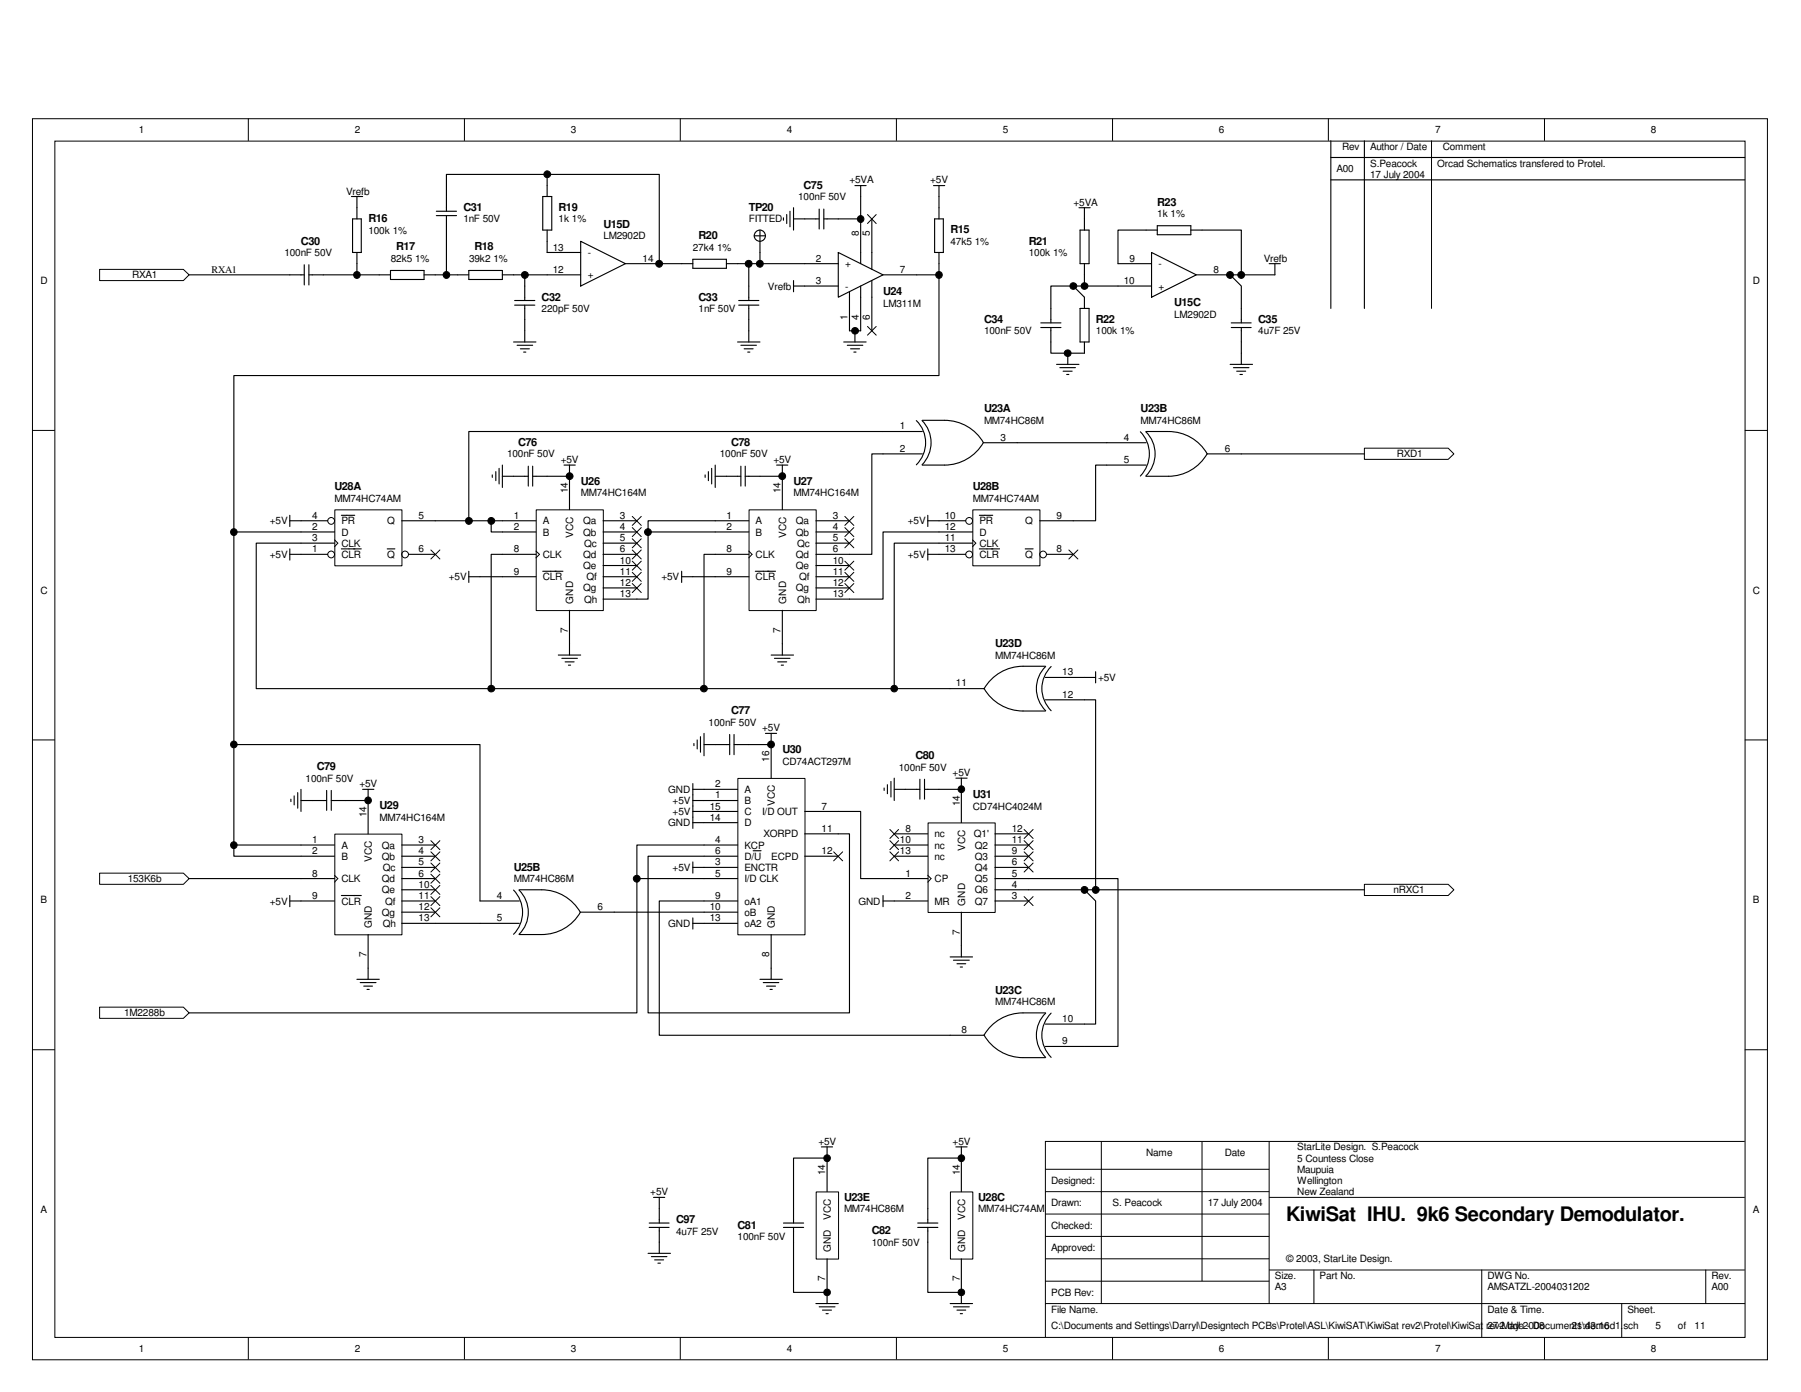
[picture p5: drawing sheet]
<svg xmlns="http://www.w3.org/2000/svg" width="279mm" height="216mm" viewBox="0 0 279 216" stroke-linecap="round" stroke-linejoin="round" font-family="sans-serif">
<g fill="none" stroke="#000" stroke-width=".16">
<path d="M5 18.4h269.2v192.5h-269.2zM38.5 18.4v3.4M72.1 18.4v3.4M105.5 18.4v3.4M139.1 18.4v3.4M172.6 18.4v3.4M206.1 18.4v3.4M239.6 18.4v3.4M8.5 21.9h262.2v185.5h-262.2zM222.1 21.8v26M5 66.8h3.5M270.7 66.8h3.5"/>
<path d="M5 114.8h3.5M270.7 114.8h3.5M5 162.8h3.5M170.9 177v25.2M186.5 177v21.7M196.9 177v25.2M270.7 177h-108.5v30.4M270.7 162.8h3.5M162.2 181.4h34.7M162.2 191.8h34.7M162.2 184.8h34.7M162.2 188.3h34.7"/>
<path d="M162.2 195.2h34.7M162.2 198.7h34.7M196.9 185.7h73.8M196.9 197h73.8M203.8 197v5.2M229.9 197v10.4M264.6 197v5.2M38.5 207.4v3.5M72.1 207.4v3.5M105.5 207.4v3.5M139.1 207.4v3.5M162.2 202.2h108.5"/>
<path d="M172.6 207.4v3.5M206.1 207.4v3.5M239.6 207.4v3.5M251.6 202.2v5.2"/>
</g>
<path d="M206.5 21.8v26M206.5 24.4h64.2M211.7 21.8v26" fill="none" stroke="#000" stroke-width=".17"/>
<path d="M211.7 137.2h13l.9 .8-.9 .9h-13z" fill-rule="evenodd" fill="#fff"/>
<path d="M211.7 137.2h13l.9 .8-.9 .9h-13z" fill="none" stroke="#000" stroke-width=".16"/>
<path d="M211.7 69.5h13l.9 .9-.9 .8h-13z" fill-rule="evenodd" fill="#fff"/>
<path d="M211.7 69.5h13l.9 .9-.9 .8h-13z" fill="none" stroke="#000" stroke-width=".16"/>
<path d="M15.5 135.4h12.9l.9 .9-.9 .9h-12.9z" fill-rule="evenodd" fill="#fff"/>
<path d="M15.5 135.4h12.9l.9 .9-.9 .9h-12.9z" fill="none" stroke="#000" stroke-width=".16"/>
<path d="M15.5 41.8h12.9l.9 .8-.9 .9h-12.9z" fill-rule="evenodd" fill="#fff"/>
<path d="M15.5 41.8h12.9l.9 .8-.9 .9h-12.9z" fill="none" stroke="#000" stroke-width=".16"/>
<path d="M15.5 156.2h12.9l.9 .9-.9 .8h-12.9z" fill-rule="evenodd" fill="#fff"/>
<path d="M134.6 33.3l1.3 1.4M135.9 33.3l-1.3 1.4M134.6 50.6l1.3 1.4M135.9 50.6l-1.3 1.4M15.5 156.2h12.9l.9 .9-.9 .8h-12.9z" fill="none" stroke="#000" stroke-width=".16"/>
<g fill="none" stroke="#000" stroke-width=".17">
<path d="M54.5 30.5h1.8M54.7 34h1.3v5.2h-1.3zM55.4 30.5v3.5M55.4 39.2v3.4M67.7 32.8h3.1M67.7 33.4h3.1M69.3 32.8v-5.7h33v13.8M69.3 33.4v9.2M84.2 30.5h1.4v5.2h-1.4zM84.9 35.7v3.5h5.2M84.9 27.1v3.4M90.1 37.4l6.9 3.5-6.9 3.5z"/>
<path d="M117 36.6h1.7M117.9 35.7v5.2M121.5 33.8v.4M122 33.3v1.4M122.6 32.8v2.4M123.1 34h4M123.1 32.2v3.5M127.1 32.4v3.1M127.8 32.4v3.1M130 39.2l7 3.4-7 3.5zM132.6 28.8h1.8M133.5 28.8v5.2h-5.7"/>
<path d="M133.5 34v6.9M135.3 34v7.8M144.8 28.8h1.8M145 34h1.3v5.2h-1.3zM145.7 28.8v5.2M145.7 39.2v3.4M167.4 32.2h1.7M167.6 35.7h1.4v5.2h-1.4zM168.2 32.2v3.5M178.6 39.2l7 3.4-7 3.5zM179.5 35.7h-6.1v5.2h5.2M179.5 35h5.2v1.4h-5.2z"/>
<path d="M184.7 35.7h7.9v6.9M29.3 42.6h17.9M47.2 41.1v3.1M47.9 42.6h12.7M47.9 41.1v3.1M60.6 42h5.2v1.3h-5.2zM65.8 42.6h6.9M72.7 42h5.2v1.3h-5.2zM77.9 42.6h12.2M79.7 53h3.4M79.8 47.3h3.2M79.8 46.6h3.2"/>
<path d="M80.2 53.6h2.4M80.7 54.1h1.4M81.2 54.6h.4M81.4 42.6v4M81.4 47.3v5.7M97 40.9h10.5M107.5 40.2h5.2v1.4h-5.2zM112.7 40.9h17.3M114.4 53h3.5M114.6 47.3h3.1M114.6 46.6h3.1M114.9 53.6h2.4"/>
<path d="M115.4 54.1h1.4M116 54.6h.3M116.2 40.9v5.7M116.2 47.3v5.7M123.1 44.4h6.9M123.1 43.5v1.8M130.9 53h3.5M131.4 53.6h2.5M132 54.1h1.4M132.5 54.6h.3M132.6 51.3v1.7M133.5 44.4v6.9h-1.7v-6"/>
<path d="M135.3 43.5v7.8M137 42.6h8.7v15.7h-109.4v74.5h10.4M161.5 50.8h3.1M161.5 50.1h3.1M163 50.8v4h5.2v-1.8M163.9 56.5h3.5M164.4 57h2.4M164.9 57.6h1.4M165.5 58.1h.3M165.7 54.8v1.7M166.5 44.4l1.7 1.7v1.7M167.6 47.8h1.4v5.2h-1.4z"/>
<path d="M168.2 40.9v3.5M178.6 44.4h-15.6v5.7M190.8 42.6l1.8 1.8v5.7M190.8 56.5h3.5M191 50.8h3.1M191 50.1h3.1M191.3 57h2.5M191.9 57.6h1.4M192.4 58.1h.3M192.6 50.8v5.7M196.9 40.9h1.7M197.8 40.9v1.7h-12.2"/>
<circle cx="117.9" cy="36.6" r=".87"/>
</g>
<path d="M52 79.1h10.4v8.7h-10.4z" fill="#fff"/>
<g fill="none" stroke="#000" stroke-width=".16">
<path d="M51.9 79.1h10.5v8.7h-10.5zM51.9 83.7l.5 .5-.5 .6"/>
<circle cx="51.4" cy="80.8" r=".52"/>
<circle cx="51.4" cy="86" r=".52"/>
<circle cx="62.8" cy="86" r=".53"/>
</g>
<path d="M53 79.9h2M46.7 80.8h4.1M46.7 84.2h5.2M46.7 82.5h5.2M46.7 86h4.1M53 85.1h3M60.1 85.1h1.2M62.3 80.8h5.2M63.4 86h4.1" fill="none" stroke="#000" stroke-width=".17"/>
<path d="M151 79.1h10.3v8.7h-10.3z" fill="#fff"/>
<g fill="none" stroke="#000" stroke-width=".16">
<path d="M150.9 79.1h10.4v8.7h-10.4zM150.9 83.7l.5 .5-.5 .6"/>
<circle cx="150.4" cy="86" r=".52"/>
<circle cx="150.4" cy="80.8" r=".52"/>
<circle cx="161.8" cy="86" r=".52"/>
</g>
<path d="M151.9 79.9h2.1M145.7 80.8h4.1M145.7 84.2h5.2M145.7 82.5h5.2M145.7 86h4.1M151.9 85.1h3.2M159 85.1h1.3M161.3 80.8h5.2M162.3 86h4.2" fill="none" stroke="#000" stroke-width=".17"/>
<path d="M147.5 184.9h3.4v10.4h-3.4z" fill="#fff"/>
<path d="M66.8 85.3l1.4 1.4M68.2 85.3l-1.4 1.4M147.4 184.9h3.5v10.4h-3.5z" fill="none" stroke="#000" stroke-width=".16"/>
<g fill="none" stroke="#000" stroke-width=".17">
<path d="M45 79.9v1.8M36.3 82.5h10.4M45 85.1v1.8M45 80.8h1.7M45 86h1.7M46.7 84.2h-6.9v22.6h107.6M148.3 177.9h1.7M149.1 179.6h-5.2v10.1M149.1 177.9v6.9M142.4 190.4h3.1M142.4 189.7h3.1M143.9 190.4v10h5.2"/>
<path d="M149.1 195.2v7M147.4 202.2h3.5M147.9 202.7h2.5M148.5 203.2h1.3M149 203.8h.3"/>
</g>
<path d="M83.2 79.1h10.4v15.6h-10.4z" fill="#fff"/>
<path d="M83.2 79.1h10.4v15.6h-10.4zM83.1 85.5l.6 .5-.6 .5" fill="none" stroke="#000" stroke-width=".16"/>
<g fill="none" stroke="#000" stroke-width=".17">
<path d="M76.4 73.7v.3M76.9 73.2v1.3M77.4 72.6v2.5M77.9 73.9h4.1M77.9 72.1v3.5M82 72.3v3.1M82.6 73.9h5.7M82.6 72.3v3.1M87.5 72.1h1.7M88.3 72.1v6.9M137 66.9h-64.3v13.9M67.5 80.8h15.6"/>
<path d="M72.7 89.5h10.4M72.7 88.6v1.7M76.2 80.8v1.7h6.9M83.1 86h-6.9v20.8M84.2 88.6h3.1M88.3 94.7v6.9M93.6 80.8h5.2M93.6 82.5h5.2M93.6 86h5.2M93.6 89.5h5.2M93.6 84.2h5.2M93.6 87.7h5.2"/>
<path d="M93.6 91.2h5.2M93.6 92.9h5.2M86.6 101.6h3.5M87.2 102.1h2.4M87.7 102.7h1.4M88.2 103.2h.3"/>
</g>
<path d="M116.2 79.1h10.4v15.6h-10.4z" fill="#fff"/>
<g fill="none" stroke="#000" stroke-width=".16">
<path d="M116.2 79.1h10.4v15.6h-10.4zM98.1 90.5l1.4 1.4M98.1 88.8l1.4 1.4M98.1 87l1.4 1.4M98.1 85.3l1.4 1.4M98.1 83.6l1.4 1.4M98.1 81.8l1.4 1.4M98.1 80.1l1.4 1.4M99.5 90.5l-1.4 1.4M99.5 88.8l-1.4 1.4M99.5 87l-1.4 1.4M99.5 85.3l-1.4 1.4"/>
<path d="M99.5 83.6l-1.4 1.4M99.5 81.8l-1.4 1.4M99.5 80.1l-1.4 1.4M116.2 85.5l.5 .5-.5 .5M131.1 80.1l1.4 1.4M131.1 81.8l1.4 1.4M131.1 83.6l1.4 1.4M131.1 87l1.4 1.4M131.1 88.8l1.4 1.4M131.1 90.5l1.4 1.4M132.5 80.1l-1.4 1.4M132.5 81.8l-1.4 1.4"/>
<path d="M132.5 83.6l-1.4 1.4M132.5 87l-1.4 1.4M132.5 88.8l-1.4 1.4M132.5 90.5l-1.4 1.4M165.8 85.3l1.4 1.4M167.2 85.3l-1.4 1.4"/>
</g>
<g fill="none" stroke="#000" stroke-width=".17">
<path d="M109.4 73.7v.3M109.9 73.2v1.3M110.4 72.6v2.5M111 73.9h3.9M111 72.1v3.5M114.9 72.3v3.1M115.6 73.9h5.8M115.6 72.3v3.1M120.5 72.1h1.7M121.4 72.1v6.9M137 66.9h6.1M142.2 65.2a4.8 4.8 0 0 1 0 6.9"/>
<path d="M143 65.2a4.9 4.9 0 0 1 0 6.9M143.1 65.2a13.3 13.3 0 0 1 5.8 .4 6.9 6.9 0 0 1 3.7 3.1M143.1 70.4h-7.8v15.6h-8.7M143.9 79.9v1.8M152.6 68.6a7 7 0 0 1-6 3.5h-3.5M152.6 68.7h5.2M171.7 72.1h6.1M171.7 68.7h6.1M176.9 67a4.9 4.9 0 0 1 0 6.8M177.8 67a4.8 4.8 0 0 1 0 6.8M177.8 66.9a13.4 13.4 0 0 1 5.9 .4 6.8 6.8 0 0 1 3.6 3.1M187.3 70.4a6.9 6.9 0 0 1-6 3.5h-3.5"/>
<path d="M187.3 70.4h5.3M100.5 82.5h15.7M105.7 89.5h10.5M105.7 88.6v1.7M116.2 86h-7v20.8M116.2 80.8h-15.7v12.1h-1.7M117.2 88.6h3.1M121.4 94.7v6.9M126.6 80.8h5.2M126.6 82.5h5.2M126.6 89.5h5.2M126.6 84.2h5.2"/>
<path d="M126.6 87.7h5.2M126.6 91.2h5.2M143.9 80.8h1.8M143.9 86h1.8M143.9 85.1v1.8M145.7 84.2h-7v22.6M145.7 82.5h-8.7v10.4h-10.4M119.6 101.6h3.5M120.1 102.1h2.5M120.7 102.7h1.3M121.2 103.2h.3M147.4 106.8h5.2"/>
<path d="M152.7 106.8a7 7 0 0 0 6 3.5h3.5M162.2 103.3a13.2 13.2 0 0 0-5.9 .5 7 7 0 0 0-3.6 3M162.2 108.5h6M162.2 105.1h7.8M162.2 103.4a4.8 4.8 0 0 0 0 6.8M163.1 103.4a4.8 4.8 0 0 0 0 6.8M170 104.2v1.7"/>
</g>
<path d="M126.7 184.9h3.4v10.4h-3.4z" fill="#fff"/>
<path d="M126.6 184.9h3.5v10.4h-3.5z" fill="none" stroke="#000" stroke-width=".16"/>
<path d="M127.4 177.9h1.8M128.3 179.6h-5.2v10.1M128.3 177.9v6.9M121.5 190.4h3.2M121.5 189.7h3.2M123.1 190.4v10h5.2M128.3 195.2v7M126.6 202.2h3.4M127.1 202.7h2.4M127.6 203.2h1.4M128.1 203.8h.4" fill="none" stroke="#000" stroke-width=".17"/>
<path d="M52 129.4h10.4v15.6h-10.4z" fill="#fff"/>
<g fill="none" stroke="#000" stroke-width=".16">
<path d="M51.9 135.8l.5 .5-.5 .5M51.9 129.4h10.5v15.6h-10.5zM66.8 139.1l1.4 1.4M66.8 137.3l1.4 1.4M66.8 135.6l1.4 1.4M66.8 133.9l1.4 1.4M66.8 132.1l1.4 1.4M66.8 130.4l1.4 1.4M68.2 139.1l-1.4 1.4M68.2 137.3l-1.4 1.4M68.2 135.6l-1.4 1.4M68.2 133.9l-1.4 1.4"/>
<path d="M68.2 132.1l-1.4 1.4M68.2 130.4l-1.4 1.4M66.8 140.8l1.4 1.4M68.2 140.8l-1.4 1.4"/>
</g>
<g fill="none" stroke="#000" stroke-width=".17">
<path d="M29.3 136.3h22.6M36.3 131.1h15.6M45 139.7h6.9M45 138.9v1.7M45.1 124v.3M45.6 123.4v1.4M46.2 122.9v2.4M46.7 132.8h5.2M46.7 124.2h4M46.7 122.4v3.5M50.7 122.6v3.1M51.4 124.2h5.7"/>
<path d="M51.4 122.6v3.1M53 138.9h3M56.3 122.4h1.7M57.1 122.4v6.9M62.3 131.1h5.2M62.3 132.8h5.2M62.3 136.3h5.2M62.3 139.7h5.2M62.3 134.5h5.2M62.3 138h5.2M74.5 139.7h6.1M79.7 138a4.9 4.9 0 0 1 0 6.9"/>
<path d="M80.5 138a4.8 4.8 0 0 1 0 6.9M80.6 138a13.1 13.1 0 0 1 5.8 .4 7 7 0 0 1 3.6 3.1M55.4 151.9h3.4M55.9 152.4h2.4M56.4 153h1.4M56.9 153.5h.4M57.1 144.9v7M62.3 141.5h5.2M62.3 143.2h5.2M74.5 143.2h6.1M90 141.5a6.9 6.9 0 0 1-6 3.4h-3.4M90.1 141.5h5.2"/>
</g>
<path d="M114.5 120.8h10.4v24.2h-10.4z" fill="#fff"/>
<path d="M114.5 120.7h10.4v24.3h-10.4zM129.3 132.1l1.4 1.4M130.7 132.1l-1.4 1.4" fill="none" stroke="#000" stroke-width=".16"/>
<g fill="none" stroke="#000" stroke-width=".17">
<path d="M107.7 115.3v.4M108.2 114.8v1.4M108.7 114.3v2.4M109.2 115.5h4M109.2 113.7v3.5M113.2 113.9v3.2M113.9 115.5h5.7M113.9 113.9v3.2M118.7 113.7h1.8M119.6 113.7v7M98.8 136.3h15.6M107.5 122.4h6.9"/>
<path d="M107.5 124.2h6.9M107.5 125.9h6.9M107.5 134.5h6.9M107.5 127.6h6.9M107.5 121.5v7M107.5 133.7v1.7M109.2 139.7h5.2M109.2 131.1h5.2M116.8 132h1.3M124.8 129.3h7v27.8h-31.3v-24.3h13.9M124.8 125.9h5.2M124.8 132.8h5.2"/>
<path d="M107.5 143.2h6.9M107.5 142.4v1.7M109.2 141.5h5.2M117.9 151.9h3.5M118.4 152.4h2.4M118.9 153h1.4M119.5 153.5h.3M119.6 144.9v7"/>
</g>
<path d="M144 127.7h10.4v13.8h-10.4z" fill="#fff"/>
<g fill="none" stroke="#000" stroke-width=".16">
<path d="M138 132.1l1.4 1.4M138 130.4l1.4 1.4M138 128.7l1.4 1.3M139.4 132.1l-1.4 1.4M139.4 130.4l-1.4 1.4M139.4 128.7l-1.4 1.3M143.9 135.8l.5 .5-.5 .5M144 127.6h10.4v13.9h-10.4zM158.9 139.1l1.4 1.4M158.9 133.9l1.4 1.4M158.9 132.1l1.4 1.4M158.9 130.4l1.4 1.4"/>
<path d="M158.9 128.7l1.4 1.3M160.3 139.1l-1.4 1.4M160.3 133.9l-1.4 1.4M160.3 132.1l-1.4 1.4M160.3 130.4l-1.4 1.4M160.3 128.7l-1.4 1.3"/>
<circle cx="84.9" cy="27" r=".53"/>
<circle cx="133.5" cy="34" r=".52"/>
<circle cx="55.4" cy="42.6" r=".52"/>
<circle cx="69.2" cy="42.6" r=".52"/>
<circle cx="81.4" cy="42.6" r=".53"/>
<circle cx="102.3" cy="40.9" r=".53"/>
<circle cx="116.1" cy="40.9" r=".53"/>
<circle cx="117.9" cy="40.9" r=".53"/>
<circle cx="132.7" cy="51.3" r=".52"/>
<circle cx="145.7" cy="42.6" r=".52"/>
<circle cx="165.6" cy="54.8" r=".52"/>
<circle cx="166.5" cy="44.4" r=".53"/>
<circle cx="168.3" cy="44.4" r=".53"/>
<circle cx="190.8" cy="42.6" r=".53"/>
<circle cx="192.6" cy="42.6" r=".53"/>
<circle cx="88.4" cy="73.9" r=".53"/>
<circle cx="121.4" cy="73.9" r=".52"/>
<circle cx="36.3" cy="82.5" r=".52"/>
<circle cx="72.7" cy="80.8" r=".53"/>
<circle cx="76.2" cy="80.8" r=".53"/>
<circle cx="100.5" cy="82.5" r=".52"/>
<circle cx="36.3" cy="115.5" r=".52"/>
<circle cx="76.2" cy="106.8" r=".53"/>
<circle cx="109.2" cy="106.8" r=".52"/>
<circle cx="119.6" cy="115.5" r=".52"/>
<circle cx="138.7" cy="106.8" r=".51"/>
<circle cx="36.3" cy="131.1" r=".52"/>
<circle cx="57.1" cy="124.1" r=".52"/>
<circle cx="98.8" cy="136.3" r=".53"/>
<circle cx="149.1" cy="122.4" r=".52"/>
<circle cx="168.2" cy="138" r=".54"/>
<circle cx="170" cy="138" r=".54"/>
<circle cx="128.3" cy="179.6" r=".52"/>
<circle cx="149.1" cy="179.6" r=".52"/>
<circle cx="128.3" cy="200.4" r=".51"/>
<circle cx="149.1" cy="200.4" r=".51"/>
</g>
<g fill="none" stroke="#000" stroke-width=".17">
<path d="M206.5 27.9h64.2M157.8 68.7h13.9M171.7 72.1h-1.7v8.7h-3.5M192.6 70.4h19.1M36.3 115.5h38.2v24.2M168.2 108.5h1.8v29.5M109.2 139.7h-6.9v20.9h50.3M109.2 131.1h-10.4v26h-69.5M130 125.9h3.5v10.4h10.4M137 139.7h6.9M137 138.9v1.7M137.2 122.2v.4"/>
<path d="M137.7 121.7v1.4M138.2 121.2v2.4M138.7 129.3h5.2M138.7 131.1h5.2M138.7 132.8h5.2M138.7 122.4h4M138.7 120.7v3.5M142.7 120.9v3.1M143.4 122.4h5.7M143.4 120.9v3.1M148.3 120.7h1.7M149.1 120.7v6.9"/>
<path d="M154.3 136.3h19.1v26h-11.2M154.3 129.3h5.3M154.3 131.1h5.3M154.3 132.8h5.3M154.3 139.7h5.3M154.3 134.5h5.3M154.3 138h57.4M168.2 138l1.8 1.7v19.1h-7.8M67.5 143.2h7M95.3 141.5h13.9M147.4 148.4h3.5M147.9 148.9h2.5"/>
<path d="M148.5 149.5h1.3M149 150h.3M149.1 141.5v6.9M162.2 157.1a13.5 13.5 0 0 0-5.9 .4 6.9 6.9 0 0 0-3.6 3.1M162.2 157.1a4.8 4.8 0 0 0 0 6.9M163.1 157.1a4.8 4.8 0 0 0 0 6.9M152.7 160.5a7 7 0 0 0 6 3.5h3.5M100.5 194.4h3.5M100.7 190.4h3.1M100.7 189.7h3.1M101 194.9h2.5M101.4 185.7h1.7"/>
<path d="M101.6 195.4h1.4M102.1 195.9h.3M102.3 185.7v4M102.3 190.4v4"/>
</g>
<g fill="#000">
<circle cx="84.9" cy="27" r=".53"/>
<circle cx="133.5" cy="34" r=".52"/>
<circle cx="55.4" cy="42.6" r=".52"/>
<circle cx="69.2" cy="42.6" r=".52"/>
<circle cx="81.4" cy="42.6" r=".53"/>
<circle cx="102.3" cy="40.9" r=".53"/>
<circle cx="116.1" cy="40.9" r=".53"/>
<circle cx="117.9" cy="40.9" r=".53"/>
<circle cx="132.7" cy="51.3" r=".52"/>
<circle cx="145.7" cy="42.6" r=".52"/>
<circle cx="165.6" cy="54.8" r=".52"/>
<circle cx="166.5" cy="44.4" r=".53"/>
<circle cx="168.3" cy="44.4" r=".53"/>
<circle cx="190.8" cy="42.6" r=".53"/>
<circle cx="192.6" cy="42.6" r=".53"/>
<circle cx="88.4" cy="73.9" r=".53"/>
<circle cx="121.4" cy="73.9" r=".52"/>
<circle cx="36.3" cy="82.5" r=".52"/>
<circle cx="72.7" cy="80.8" r=".53"/>
<circle cx="76.2" cy="80.8" r=".53"/>
<circle cx="100.5" cy="82.5" r=".52"/>
<circle cx="36.3" cy="115.5" r=".52"/>
<circle cx="76.2" cy="106.8" r=".53"/>
<circle cx="109.2" cy="106.8" r=".52"/>
<circle cx="119.6" cy="115.5" r=".52"/>
<circle cx="138.7" cy="106.8" r=".51"/>
<circle cx="36.3" cy="131.1" r=".52"/>
<circle cx="57.1" cy="124.1" r=".52"/>
<circle cx="98.8" cy="136.3" r=".53"/>
<circle cx="149.1" cy="122.4" r=".52"/>
<circle cx="168.2" cy="138" r=".54"/>
<circle cx="170" cy="138" r=".54"/>
<circle cx="128.3" cy="179.6" r=".52"/>
<circle cx="149.1" cy="179.6" r=".52"/>
<circle cx="128.3" cy="200.4" r=".51"/>
<circle cx="149.1" cy="200.4" r=".51"/>
</g>
<text font-size="3.1" x="199.5" y="189.4">KiwiSat IHU. 9k6 Secondary Demodulator.</text>
<g font-size="1.7">
<text x="124.7" y="29.3">C75</text>
<text x="57.1" y="34.5">R16</text>
<text x="71.9" y="32.7">C31</text>
<text x="86.7" y="32.7">R19</text>
<text x="93.6" y="35.3">U15D</text>
<text x="116.2" y="32.7">TP20</text>
<text x="179.5" y="31.9">R23</text>
<text x="46.7" y="37.9">C30</text>
<text x="61.5" y="38.8">R17</text>
<text x="73.6" y="38.8">R18</text>
<text x="108.4" y="37.1">R20</text>
<text x="147.4" y="36.2">R15</text>
<text x="159.6" y="37.9">R21</text>
<text x="84" y="46.6">C32</text>
<text x="108.4" y="46.6">C33</text>
<text x="137" y="45.8">U24</text>
<text x="182.2" y="47.5">U15C</text>
<text x="152.7" y="50.1">C34</text>
<text x="170" y="50.1">R22</text>
<text x="195.2" y="50.1">C35</text>
<text x="152.7" y="64">U23A</text>
<text x="177" y="64">U23B</text>
<text x="80.4" y="69.2">C76</text>
<text x="113.4" y="69.2">C78</text>
<text x="51.9" y="76.1">U28A</text>
<text x="90.1" y="75.2">U26</text>
<text x="123.1" y="75.2">U27</text>
<text x="150.9" y="76.1">U28B</text>
<text x="154.4" y="100.4">U23D</text>
<text x="113.4" y="110.8">C77</text>
<text x="49.1" y="119.5">C79</text>
<text x="121.4" y="116.8">U30</text>
<text x="142" y="117.7">C80</text>
<text x="58.9" y="125.5">U29</text>
<text x="150.9" y="123.8">U31</text>
<text x="79.7" y="135">U25B</text>
<text x="154.4" y="154.1">U23C</text>
<text x="104.9" y="189.7">C97</text>
<text x="114.4" y="190.5">C81</text>
<text x="130.9" y="186.2">U23E</text>
<text x="135.3" y="191.4">C82</text>
<text x="151.8" y="186.2">U28C</text>
</g>
<g font-size="1.6">
<text x="21.5" y="20.7">1</text>
<text x="55" y="20.7">2</text>
<text x="88.6" y="20.7">3</text>
<text x="122.1" y="20.7">4</text>
<text x="155.6" y="20.7">5</text>
<text x="189.1" y="20.7">6</text>
<text x="208.2" y="23.2">Rev</text>
<text x="212.6" y="23.2">Author / Date</text>
<text x="222.6" y="20.7">7</text>
<text x="223.8" y="23.2">Comment</text>
<text x="256.1" y="20.7">8</text>
<text x="131.8" y="28.4">+5VA</text>
<text x="144.3" y="28.4">+5V</text>
<text x="207.3" y="26.7">A00</text>
<text x="212.6" y="25.9">S.Peacock</text>
<text x="212.6" y="27.6">17 July 2004</text>
<text x="223" y="25.9">Orcad Schematics transfered to Protel.</text>
<text x="53.7" y="30.2">Vrefb</text>
<text x="71.9" y="34.5">1nF 50V</text>
<text x="86.7" y="34.5">1k 1%</text>
<text x="116.2" y="34.5">FITTED</text>
<text x="123.8" y="31">100nF 50V</text>
<text x="166.5" y="31.9">+5VA</text>
<text x="179.5" y="33.7">1k 1%</text>
<text x="44.1" y="39.7">100nF 50V</text>
<text x="57.1" y="36.2">100k 1%</text>
<text x="60.6" y="40.6">82k5 1%</text>
<text x="72.8" y="40.6">39k2 1%</text>
<text x="85.8" y="38.9">13</text>
<text x="91.2" y="39.7">-</text>
<text x="93.6" y="37.1">LM2902D</text>
<text x="99.7" y="40.6">14</text>
<text x="107.5" y="38.9">27k4 1%</text>
<text x="126.6" y="40.6">2</text>
<text x="131.1" y="41.4">+</text>
<text x="133.2" y="36.6" transform="rotate(-90 133.2 36.6)">8</text>
<text x="135" y="36.6" transform="rotate(-90 135 36.6)">5</text>
<text x="147.4" y="38">47k5 1%</text>
<text x="159.6" y="39.7">100k 1%</text>
<text x="175.2" y="40.6">9</text>
<text x="179.7" y="41.4">-</text>
<text x="196" y="40.6">Vrefb</text>
<text x="6.3" y="44.1">D</text>
<text x="20.5" y="43.2">RXA1</text>
<text x="32.8" y="42.3">RXA1</text>
<text x="85.8" y="42.3">12</text>
<text x="91.2" y="43.2">+</text>
<text x="119.1" y="44.9">Vrefb</text>
<text x="126.6" y="44.1">3</text>
<text x="131.1" y="44.9">-</text>
<text x="137" y="47.5">LM311M</text>
<text x="139.6" y="42.3">7</text>
<text x="174.3" y="44.1">10</text>
<text x="179.7" y="44.9">+</text>
<text x="188.3" y="42.3">8</text>
<text x="271.9" y="44.1">D</text>
<text x="84" y="48.4">220pF 50V</text>
<text x="108.4" y="48.4">1nF 50V</text>
<text x="131.5" y="49.6" transform="rotate(-90 131.5 49.6)">1</text>
<text x="133.2" y="49.6" transform="rotate(-90 133.2 49.6)">4</text>
<text x="135" y="49.6" transform="rotate(-90 135 49.6)">6</text>
<text x="152.7" y="51.9">100nF 50V</text>
<text x="170" y="51.9">100k 1%</text>
<text x="182.2" y="49.3">LM2902D</text>
<text x="195.2" y="51.9">4u7F 25V</text>
<text x="152.7" y="65.7">MM74HC86M</text>
<text x="177" y="65.7">MM74HC86M</text>
<text x="78.7" y="71">100nF 50V</text>
<text x="87" y="71.8">+5V</text>
<text x="111.7" y="71">100nF 50V</text>
<text x="120" y="71.8">+5V</text>
<text x="139.6" y="66.6">1</text>
<text x="139.6" y="70.1">2</text>
<text x="155.2" y="68.3">3</text>
<text x="174.3" y="68.3">4</text>
<text x="174.3" y="71.8">5</text>
<text x="190" y="70.1">6</text>
<text x="216.7" y="71">RXD1</text>
<text x="51.9" y="77.9">MM74HC74AM</text>
<text x="88.1" y="76.5" transform="rotate(-90 88.1 76.5)">14</text>
<text x="90.1" y="77">MM74HC164M</text>
<text x="121.1" y="76.5" transform="rotate(-90 121.1 76.5)">14</text>
<text x="123.1" y="77">MM74HC164M</text>
<text x="150.9" y="77.9">MM74HC74AM</text>
<text x="41.9" y="81.3">+5V</text>
<text x="48.4" y="80.5">4</text>
<text x="48.4" y="83.9">3</text>
<text x="48.4" y="82.2">2</text>
<text x="53" y="81.3">PR</text>
<text x="53" y="83.1">D</text>
<text x="60.1" y="81.3">Q</text>
<text x="64.9" y="80.5">5</text>
<text x="79.7" y="80.5">1</text>
<text x="79.7" y="82.2">2</text>
<text x="84.2" y="81.3">A</text>
<text x="84.2" y="83.1">B</text>
<text x="88.9" y="83.4" transform="rotate(-90 88.9 83.4)">VCC</text>
<text x="90.5" y="81.3">Qa</text>
<text x="90.5" y="83.1">Qb</text>
<text x="96.2" y="80.5">3</text>
<text x="96.2" y="82.2">4</text>
<text x="96.2" y="83.9">5</text>
<text x="112.7" y="80.5">1</text>
<text x="112.7" y="82.2">2</text>
<text x="117.2" y="81.3">A</text>
<text x="117.2" y="83.1">B</text>
<text x="122" y="83.4" transform="rotate(-90 122 83.4)">VCC</text>
<text x="123.4" y="81.3">Qa</text>
<text x="123.4" y="83.1">Qb</text>
<text x="129.2" y="83.9">5</text>
<text x="129.2" y="80.5">3</text>
<text x="129.2" y="82.2">4</text>
<text x="140.8" y="81.3">+5V</text>
<text x="146.6" y="80.5">10</text>
<text x="146.6" y="83.9">11</text>
<text x="146.6" y="82.2">12</text>
<text x="151.9" y="81.3">PR</text>
<text x="151.9" y="83.1">D</text>
<text x="159" y="81.3">Q</text>
<text x="163.9" y="80.5">9</text>
<text x="41.9" y="86.5">+5V</text>
<text x="48.4" y="85.7">1</text>
<text x="53" y="84.8">CLK</text>
<text x="53" y="86.5">CLR</text>
<text x="60.1" y="86.5">Q</text>
<text x="64.9" y="85.7">6</text>
<text x="79.7" y="85.7">8</text>
<text x="79.7" y="89.2">9</text>
<text x="84.2" y="86.5">CLK</text>
<text x="90.5" y="86.5">Qd</text>
<text x="90.5" y="88.3">Qe</text>
<text x="90.6" y="84.8">Qc</text>
<text x="96.2" y="85.7">6</text>
<text x="96.2" y="87.4">10</text>
<text x="96.2" y="89.2">11</text>
<text x="112.7" y="85.7">8</text>
<text x="112.7" y="89.2">9</text>
<text x="117.2" y="86.5">CLK</text>
<text x="123.4" y="86.5">Qd</text>
<text x="123.4" y="88.3">Qe</text>
<text x="123.7" y="84.8">Qc</text>
<text x="129.2" y="85.7">6</text>
<text x="129.2" y="87.4">10</text>
<text x="129.2" y="89.2">11</text>
<text x="140.8" y="86.5">+5V</text>
<text x="146.6" y="85.7">13</text>
<text x="151.9" y="84.8">CLK</text>
<text x="151.9" y="86.5">CLR</text>
<text x="159" y="86.5">Q</text>
<text x="163.9" y="85.7">8</text>
<text x="6.3" y="92.1">C</text>
<text x="69.6" y="90">+5V</text>
<text x="84.2" y="90">CLR</text>
<text x="88.9" y="93.6" transform="rotate(-90 88.9 93.6)">GND</text>
<text x="90.5" y="91.7">Qg</text>
<text x="90.6" y="93.5">Qh</text>
<text x="91" y="90">Qf</text>
<text x="96.2" y="90.9">12</text>
<text x="96.2" y="92.6">13</text>
<text x="102.6" y="90">+5V</text>
<text x="117.2" y="90">CLR</text>
<text x="122" y="93.6" transform="rotate(-90 122 93.6)">GND</text>
<text x="123.4" y="91.7">Qg</text>
<text x="123.7" y="93.5">Qh</text>
<text x="124" y="90">Qf</text>
<text x="129.2" y="92.6">13</text>
<text x="129.2" y="90.9">12</text>
<text x="271.9" y="92.1">C</text>
<text x="88.1" y="98.2" transform="rotate(-90 88.1 98.2)">7</text>
<text x="121.1" y="98.2" transform="rotate(-90 121.1 98.2)">7</text>
<text x="148.3" y="106.5">11</text>
<text x="154.4" y="102.2">MM74HC86M</text>
<text x="164.8" y="104.7">13</text>
<text x="170.3" y="105.6">+5V</text>
<text x="109.9" y="112.6">100nF 50V</text>
<text x="118.2" y="113.4">+5V</text>
<text x="164.8" y="108.2">12</text>
<text x="119.3" y="118.1" transform="rotate(-90 119.3 118.1)">16</text>
<text x="121.4" y="118.6">CD74ACT297M</text>
<text x="139.4" y="119.5">100nF 50V</text>
<text x="47.4" y="121.2">100nF 50V</text>
<text x="55.8" y="122.1">+5V</text>
<text x="103.7" y="123">GND</text>
<text x="104.4" y="124.7">+5V</text>
<text x="110.1" y="125.6">15</text>
<text x="111" y="122.1">2</text>
<text x="111" y="123.8">1</text>
<text x="115.5" y="123">A</text>
<text x="115.5" y="124.7">B</text>
<text x="120.2" y="125.1" transform="rotate(-90 120.2 125.1)">VCC</text>
<text x="127.5" y="125.6">7</text>
<text x="147.8" y="120.4">+5V</text>
<text x="148.9" y="125.1" transform="rotate(-90 148.9 125.1)">14</text>
<text x="150.9" y="125.6">CD74HC4024M</text>
<text x="48.4" y="130.8">1</text>
<text x="53" y="131.6">A</text>
<text x="56.9" y="126.7" transform="rotate(-90 56.9 126.7)">14</text>
<text x="58.9" y="127.3">MM74HC164M</text>
<text x="59.2" y="131.6">Qa</text>
<text x="64.9" y="130.8">3</text>
<text x="103.7" y="128.1">GND</text>
<text x="104.4" y="126.4">+5V</text>
<text x="110.1" y="127.3">14</text>
<text x="111" y="130.8">4</text>
<text x="115.5" y="126.4">C</text>
<text x="115.5" y="131.6">KCP</text>
<text x="115.5" y="128.1">D</text>
<text x="118.2" y="126.4">I/D OUT</text>
<text x="118.4" y="129.9">XORPD</text>
<text x="127.5" y="129">11</text>
<text x="139.6" y="130.8">10</text>
<text x="140.5" y="129">8</text>
<text x="145" y="129.9">nc</text>
<text x="145" y="131.6">nc</text>
<text x="149.7" y="132" transform="rotate(-90 149.7 132)">VCC</text>
<text x="151.1" y="129.9">Q1'</text>
<text x="151.3" y="131.6">Q2</text>
<text x="157" y="129">12</text>
<text x="157" y="130.8">11</text>
<text x="19.8" y="136.8">153K6b</text>
<text x="48.4" y="132.5">2</text>
<text x="48.4" y="136">8</text>
<text x="53" y="133.3">B</text>
<text x="53" y="136.8">CLK</text>
<text x="57.7" y="133.7" transform="rotate(-90 57.7 133.7)">VCC</text>
<text x="59.2" y="133.3">Qb</text>
<text x="59.2" y="136.8">Qd</text>
<text x="59.4" y="135.1">Qc</text>
<text x="64.9" y="134.2">5</text>
<text x="64.9" y="132.5">4</text>
<text x="64.9" y="136">6</text>
<text x="64.9" y="137.7">10</text>
<text x="79.7" y="136.8">MM74HC86M</text>
<text x="104.4" y="135.1">+5V</text>
<text x="111" y="134.2">3</text>
<text x="111" y="132.5">6</text>
<text x="111" y="136">5</text>
<text x="115.5" y="135.1">ENCTR</text>
<text x="115.5" y="133.3">D/U</text>
<text x="115.5" y="136.8">I/D CLK</text>
<text x="119.6" y="133.3">ECPD</text>
<text x="127.5" y="132.5">12</text>
<text x="139.6" y="132.5">13</text>
<text x="140.5" y="136">1</text>
<text x="145" y="133.3">nc</text>
<text x="145" y="136.8">CP</text>
<text x="151.3" y="133.3">Q3</text>
<text x="151.3" y="135.1">Q4</text>
<text x="151.3" y="136.8">Q5</text>
<text x="157" y="132.5">9</text>
<text x="157" y="134.2">6</text>
<text x="157" y="136">5</text>
<text x="157" y="137.7">4</text>
<text x="6.3" y="140.1">B</text>
<text x="41.9" y="140.3">+5V</text>
<text x="48.4" y="139.4">9</text>
<text x="53" y="140.3">CLR</text>
<text x="57.7" y="143.9" transform="rotate(-90 57.7 143.9)">GND</text>
<text x="59.2" y="138.6">Qe</text>
<text x="59.2" y="142">Qg</text>
<text x="59.4" y="143.8">Qh</text>
<text x="59.7" y="140.3">Qf</text>
<text x="64.9" y="142.9">13</text>
<text x="64.9" y="141.2">12</text>
<text x="64.9" y="139.4">11</text>
<text x="77.1" y="139.4">4</text>
<text x="77.1" y="142.9">5</text>
<text x="92.7" y="141.2">6</text>
<text x="103.7" y="143.8">GND</text>
<text x="110.1" y="142.9">13</text>
<text x="110.1" y="141.2">10</text>
<text x="111" y="139.4">9</text>
<text x="115.5" y="143.8">oA2</text>
<text x="115.5" y="142">oB</text>
<text x="115.5" y="140.3">oA1</text>
<text x="120.2" y="143.9" transform="rotate(-90 120.2 143.9)">GND</text>
<text x="133.2" y="140.3">GND</text>
<text x="140.5" y="139.4">2</text>
<text x="145" y="140.3">MR</text>
<text x="149.7" y="140.5" transform="rotate(-90 149.7 140.5)">GND</text>
<text x="151.3" y="138.6">Q6</text>
<text x="151.3" y="140.3">Q7</text>
<text x="157" y="139.4">3</text>
<text x="216.2" y="138.6">nRXC1</text>
<text x="271.9" y="140.1">B</text>
<text x="56.9" y="148.5" transform="rotate(-90 56.9 148.5)">7</text>
<text x="119.3" y="148.5" transform="rotate(-90 119.3 148.5)">8</text>
<text x="148.9" y="145" transform="rotate(-90 148.9 145)">7</text>
<text x="154.4" y="155.9">MM74HC86M</text>
<text x="19.3" y="157.6">1M2288b</text>
<text x="149.2" y="160.2">8</text>
<text x="164.8" y="162">9</text>
<text x="164.8" y="158.5">10</text>
<text x="127" y="177.6">+5V</text>
<text x="147.8" y="177.6">+5V</text>
<text x="177.8" y="179.3">Name</text>
<text x="190" y="179.3">Date</text>
<text x="201.3" y="178.4">StarLite Design. S.Peacock</text>
<text x="100.9" y="185.4">+5V</text>
<text x="128" y="182.2" transform="rotate(-90 128 182.2)">14</text>
<text x="148.9" y="182.2" transform="rotate(-90 148.9 182.2)">14</text>
<text x="163.1" y="183.6">Designed:</text>
<text x="201.3" y="180.2">5 Countess Close</text>
<text x="201.3" y="181.9">Maupuia</text>
<text x="201.3" y="183.6">Wellington</text>
<text x="201.3" y="185.4">New Zealand</text>
<text x="6.3" y="188.2">A</text>
<text x="104.9" y="191.5">4u7F 25V</text>
<text x="128.9" y="189.2" transform="rotate(-90 128.9 189.2)">VCC</text>
<text x="130.9" y="188">MM74HC86M</text>
<text x="149.7" y="189.2" transform="rotate(-90 149.7 189.2)">VCC</text>
<text x="151.8" y="188">MM74HC74AM</text>
<text x="163.1" y="190.6">Checked:</text>
<text x="163.1" y="187.1">Drawn:</text>
<text x="172.6" y="187.1">S. Peacock</text>
<text x="187.4" y="187.1">17 July 2004</text>
<text x="271.9" y="188.2">A</text>
<text x="114.4" y="192.3">100nF 50V</text>
<text x="128.9" y="194.2" transform="rotate(-90 128.9 194.2)">GND</text>
<text x="135.3" y="193.2">100nF 50V</text>
<text x="149.7" y="194.2" transform="rotate(-90 149.7 194.2)">GND</text>
<text x="163.1" y="194.1">Approved:</text>
<text x="199.5" y="195.8">© 2003, StarLite Design.</text>
<text x="128" y="198.7" transform="rotate(-90 128 198.7)">7</text>
<text x="148.9" y="198.7" transform="rotate(-90 148.9 198.7)">7</text>
<text x="163.1" y="201">PCB Rev:</text>
<text x="163.1" y="203.6">File Name.</text>
<text x="197.8" y="198.4">Size.</text>
<text x="197.8" y="200.1">A3</text>
<text x="204.7" y="198.4">Part No.</text>
<text x="230.8" y="198.4">DWG No.</text>
<text x="230.8" y="200.1">AMSATZL-2004031202</text>
<text x="230.8" y="203.6">Date &amp; Time.</text>
<text x="252.5" y="203.6">Sheet.</text>
<text x="265.5" y="198.4">Rev.</text>
<text x="265.5" y="200.1">A00</text>
<text x="21.5" y="209.7">1</text>
<text x="55" y="209.7">2</text>
<text x="88.6" y="209.7">3</text>
<text x="122.1" y="209.7">4</text>
<text x="155.6" y="209.7">5</text>
<text x="163.1" y="206.2">C:\Documents and Settings\Darryl\Designtech PCBs\Protel\ASL\KiwiSAT\KiwiSat rev2\Protel\KiwiSat rev2.ddb - Documents\demod1.sch</text>
<text x="189.1" y="209.7">6</text>
<text x="222.6" y="209.7">7</text>
<text x="230.8" y="206.2">27-May-2008</text>
<text x="243.8" y="206.2">21:43:16</text>
<text x="256.1" y="209.7">8</text>
<text x="256.8" y="206.2">5</text>
<text x="260.3" y="206.2">of</text>
<text x="262.9" y="206.2">11</text>
</g>
</svg>
